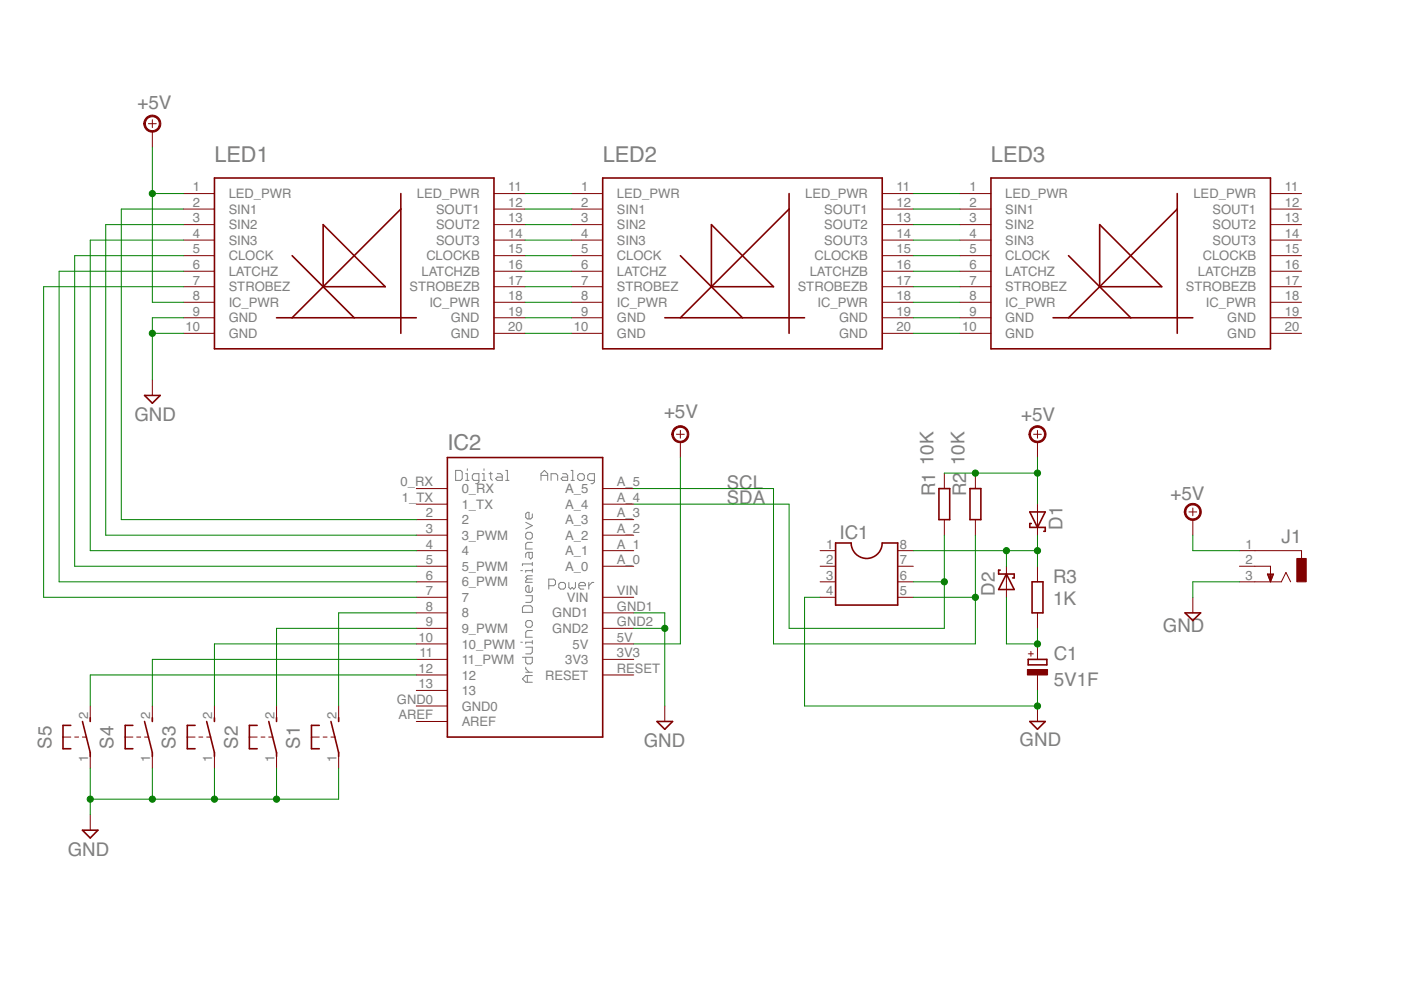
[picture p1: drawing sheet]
<svg xmlns="http://www.w3.org/2000/svg" width="297mm" height="210mm" viewBox="0 0 297 210" stroke-linecap="round" stroke-linejoin="round" font-family="sans-serif">
<g fill="#808080" stroke="#808080" stroke-width=".21">
<path d="M114.7 100.4v1.5z"/>
<path d="M114.7 100.4l.7-.7z"/>
<path d="M115.4 99.7l.7 .7z"/>
<path d="M116.1 100.4v1.5z"/>
<path d="M114.7 100.8h1.4z"/>
<path d="M116.8 100.4v1.5z"/>
<path d="M116.8 100.4h1.1z"/>
<path d="M117.9 100.4l.3 .4z"/>
<path d="M118.2 100.8v1.1z"/>
<path d="M119.3 100.4h.7z"/>
<path d="M120 100.4l.4 .4z"/>
<path d="M120.4 100.8v1.1z"/>
<path d="M119.3 101.9h1.1z"/>
<path d="M119 101.5l.3 .4z"/>
<path d="M119 101.5l.3-.3z"/>
<path d="M119.3 101.2h1.1z"/>
<path d="M121.1 99.7h.3z"/>
<path d="M121.4 99.7v2.2z"/>
<path d="M121.1 101.9h.7z"/>
<path d="M122.9 101.9h.6z"/>
<path d="M123.9 101.5l-.4 .4z"/>
<path d="M123.9 100.8v.7z"/>
<path d="M123.5 100.4l.4 .4z"/>
<path d="M122.9 100.4h.6z"/>
<path d="M122.9 100.4l-.4 .4z"/>
<path d="M122.5 100.8v.7z"/>
<path d="M122.5 101.5l.4 .4z"/>
<path d="M125.3 102.6h.4z"/>
<path d="M126 102.2l-.3 .4z"/>
<path d="M126 100.4v1.8z"/>
<path d="M125 100.4h1z"/>
<path d="M125 100.4l-.4 .4z"/>
<path d="M124.6 100.8v.7z"/>
<path d="M124.6 101.5l.4 .4z"/>
<path d="M125 101.9h1z"/>
<path d="M96.6 99.7v2.2z"/>
<path d="M96.6 101.9h1.1z"/>
<path d="M98 101.5l-.3 .4z"/>
<path d="M98 100.1v1.4z"/>
<path d="M97.7 99.7l.3 .4z"/>
<path d="M96.6 99.7h1.1z"/>
<path d="M98.7 100.4h.4z"/>
<path d="M99.1 100.4v1.5z"/>
<path d="M98.7 101.9h.7z"/>
<path d="M99.1 99.4v.3z"/>
<path d="M100.8 102.6h.4z"/>
<path d="M101.5 102.2l-.3 .4z"/>
<path d="M101.5 100.4v1.8z"/>
<path d="M100.5 100.4h1z"/>
<path d="M100.5 100.4l-.4 .4z"/>
<path d="M100.1 100.8v.7z"/>
<path d="M100.1 101.5l.4 .4z"/>
<path d="M100.5 101.9h1z"/>
<path d="M102.3 100.4h.3z"/>
<path d="M102.6 100.4v1.5z"/>
<path d="M102.3 101.9h.7z"/>
<path d="M102.6 99.4v.3z"/>
<path d="M104 100.1v1.4z"/>
<path d="M104 101.5l.4 .4z"/>
<path d="M103.7 100.4h.7z"/>
<path d="M105.4 100.4h.8z"/>
<path d="M106.2 100.4l.3 .4z"/>
<path d="M106.5 100.8v1.1z"/>
<path d="M105.4 101.9h1.1z"/>
<path d="M105.1 101.5l.3 .4z"/>
<path d="M105.1 101.5l.3-.3z"/>
<path d="M105.4 101.2h1.1z"/>
<path d="M107.2 99.7h.4z"/>
<path d="M107.6 99.7v2.2z"/>
<path d="M107.2 101.9h.7z"/>
<path d="M116.4 122.8v2.1z"/>
<path d="M116.4 122.8h1z"/>
<path d="M117.4 122.8l.4 .3z"/>
<path d="M117.8 123.1v.7z"/>
<path d="M117.4 124.2l.4-.4z"/>
<path d="M116.4 124.2h1z"/>
<path d="M118.8 124.9h.7z"/>
<path d="M119.5 124.9l.4-.4z"/>
<path d="M119.9 123.8v.7z"/>
<path d="M119.5 123.5l.4 .3z"/>
<path d="M118.8 123.5h.7z"/>
<path d="M118.8 123.5l-.3 .3z"/>
<path d="M118.5 123.8v.7z"/>
<path d="M118.5 124.5l.3 .4z"/>
<path d="M120.6 123.5v1z"/>
<path d="M120.6 124.5l.3 .4z"/>
<path d="M120.9 124.9l.4-.4z"/>
<path d="M121.3 124.5l.3 .4z"/>
<path d="M121.6 124.9l.4-.4z"/>
<path d="M122 123.5v1z"/>
<path d="M123.1 124.9h.7z"/>
<path d="M122.7 124.5l.4 .4z"/>
<path d="M122.7 123.8v.7z"/>
<path d="M123.1 123.5l-.4 .3z"/>
<path d="M123.1 123.5h.7z"/>
<path d="M123.8 123.5l.3 .3z"/>
<path d="M124.1 123.8v.4z"/>
<path d="M122.7 124.2h1.4z"/>
<path d="M124.8 123.5v1.4z"/>
<path d="M124.8 124.2l.7-.7z"/>
<path d="M125.5 123.5h.4z"/>
<path d="M111.5 144.7h1.4z"/>
<path d="M110.8 144l.7 .7z"/>
<path d="M111.5 143.2l-.7 .8z"/>
<path d="M111.5 143.2h1.4z"/>
<path d="M111.8 143.2v1.5z"/>
<path d="M111.5 142.5h1.4z"/>
<path d="M111.5 141.8l.7 .7z"/>
<path d="M111.5 141.5v.3z"/>
<path d="M110.8 139.4h2.1z"/>
<path d="M112.9 139.4v1z"/>
<path d="M112.5 140.8l.4-.4z"/>
<path d="M111.8 140.8h.7z"/>
<path d="M111.5 140.4l.3 .4z"/>
<path d="M111.5 139.4v1z"/>
<path d="M111.5 138.6h1z"/>
<path d="M112.9 138.3l-.4 .3z"/>
<path d="M112.9 137.2v1.1z"/>
<path d="M111.5 137.2h1.4z"/>
<path d="M111.5 136.2v.3z"/>
<path d="M111.5 136.2h1.4z"/>
<path d="M112.9 135.8v.7z"/>
<path d="M110.4 136.2h.4z"/>
<path d="M111.5 135.1h1.4z"/>
<path d="M111.5 134v1.1z"/>
<path d="M111.8 133.7l-.3 .3z"/>
<path d="M111.8 133.7h1.1z"/>
<path d="M112.9 131.9v.7z"/>
<path d="M112.5 131.6l.4 .3z"/>
<path d="M111.8 131.6h.7z"/>
<path d="M111.8 131.6l-.3 .3z"/>
<path d="M111.5 131.9v.7z"/>
<path d="M111.5 132.6l.3 .4z"/>
<path d="M111.8 133h.7z"/>
<path d="M112.9 132.6l-.4 .4z"/>
<path d="M110.8 129.8h2.1z"/>
<path d="M112.9 128.8v1z"/>
<path d="M112.5 128.4l.4 .4z"/>
<path d="M111.1 128.4h1.4z"/>
<path d="M111.1 128.4l-.3 .4z"/>
<path d="M110.8 128.8v1z"/>
<path d="M111.5 127.7h1z"/>
<path d="M112.9 127.4l-.4 .3z"/>
<path d="M112.9 126.3v1.1z"/>
<path d="M111.5 126.3h1.4z"/>
<path d="M112.9 124.5v.7z"/>
<path d="M112.9 125.2l-.4 .4z"/>
<path d="M111.8 125.6h.7z"/>
<path d="M111.5 125.2l.3 .4z"/>
<path d="M111.5 124.5v.7z"/>
<path d="M111.8 124.2l-.3 .3z"/>
<path d="M111.8 124.2h.4z"/>
<path d="M112.2 124.2v1.4z"/>
<path d="M111.5 123.5h1.4z"/>
<path d="M111.5 123.1v.4z"/>
<path d="M111.8 122.8l-.3 .3z"/>
<path d="M111.8 122.8h1.1z"/>
<path d="M111.5 122.4l.3 .4z"/>
<path d="M111.8 122.1l-.3 .3z"/>
<path d="M111.8 122.1h1.1z"/>
<path d="M111.5 121v.3z"/>
<path d="M111.5 121h1.4z"/>
<path d="M112.9 120.6v.7z"/>
<path d="M110.4 121h.4z"/>
<path d="M110.8 119.6v.3z"/>
<path d="M110.8 119.6h2.1z"/>
<path d="M112.9 119.2v.7z"/>
<path d="M111.5 117.5v.7z"/>
<path d="M111.5 117.5l.3-.4z"/>
<path d="M111.8 117.1h1.1z"/>
<path d="M112.9 117.1v1.1z"/>
<path d="M112.9 118.2l-.4 .3z"/>
<path d="M112.2 118.2l.3 .3z"/>
<path d="M112.2 117.1v1.1z"/>
<path d="M111.5 116.4h1.4z"/>
<path d="M111.5 115.3v1.1z"/>
<path d="M111.5 115.3l.3-.3z"/>
<path d="M111.8 115h1.1z"/>
<path d="M112.9 113.2v.7z"/>
<path d="M112.5 112.9l.4 .3z"/>
<path d="M111.8 112.9h.7z"/>
<path d="M111.8 112.9l-.3 .3z"/>
<path d="M111.5 113.2v.7z"/>
<path d="M111.5 113.9l.3 .4z"/>
<path d="M111.8 114.3h.7z"/>
<path d="M112.9 113.9l-.4 .4z"/>
<path d="M111.5 112.1l1.4-.7z"/>
<path d="M111.5 110.7l1.4 .7z"/>
<path d="M112.9 109v.7z"/>
<path d="M112.9 109.7l-.4 .3z"/>
<path d="M111.8 110h.7z"/>
<path d="M111.5 109.7l.3 .3z"/>
<path d="M111.5 109v.7z"/>
<path d="M111.5 109l.3-.4z"/>
<path d="M111.8 108.6h.4z"/>
<path d="M112.2 108.6v1.4z"/>
</g>
<g fill="#800000" stroke="#800000" stroke-width=".21">
<path d="M88.3 103.6h6.5z"/>
<path d="M88.3 106.9h6.5z"/>
<path d="M88.3 110.2h6.5z"/>
<path d="M88.3 113.5h6.5z"/>
<path d="M88.3 116.8h6.5z"/>
<path d="M88.3 120.1h6.5z"/>
<path d="M88.3 123.4h6.5z"/>
<path d="M88.3 126.6h6.5z"/>
<path d="M88.3 129.9h6.5z"/>
<path d="M88.3 133.2h6.5z"/>
<path d="M88.3 136.5h6.5z"/>
<path d="M88.3 139.8h6.5z"/>
<path d="M88.3 143.1h6.5z"/>
<path d="M88.3 146.4h6.5z"/>
<path d="M127.8 103.6h6.6z"/>
<path d="M127.8 106.9h6.6z"/>
<path d="M127.8 110.2h6.6z"/>
<path d="M127.8 113.5h6.6z"/>
<path d="M127.8 116.8h6.6z"/>
<path d="M127.8 120.1h6.6z"/>
<path d="M127.8 126.6h6.6z"/>
<path d="M127.8 129.9h6.6z"/>
<path d="M127.8 133.2h6.6z"/>
<path d="M127.8 136.5h6.6z"/>
<path d="M127.8 139.8h6.6z"/>
<path d="M127.8 143.1h6.6z"/>
<path d="M88.3 149.7h6.5z"/>
<path d="M88.3 153h6.5z"/>
<path d="M38.9 41h6.6z"/>
<path d="M38.9 44.3h6.6z"/>
<path d="M38.9 47.6h6.6z"/>
<path d="M38.9 50.9h6.6z"/>
<path d="M38.9 54.2h6.6z"/>
<path d="M38.9 57.5h6.6z"/>
<path d="M38.9 60.8h6.6z"/>
<path d="M38.9 64.1h6.6z"/>
<path d="M38.9 67.4h6.6z"/>
<path d="M38.9 70.7h6.6z"/>
<path d="M104.7 41h6.6z"/>
<path d="M104.7 44.3h6.6z"/>
<path d="M104.7 47.6h6.6z"/>
<path d="M104.7 50.9h6.6z"/>
<path d="M104.7 54.2h6.6z"/>
<path d="M104.7 57.5h6.6z"/>
<path d="M104.7 60.8h6.6z"/>
<path d="M104.7 64.1h6.6z"/>
<path d="M104.7 67.4h6.6z"/>
<path d="M104.7 70.7h6.6z"/>
<path d="M121.2 41h6.6z"/>
<path d="M121.2 44.3h6.6z"/>
<path d="M121.2 47.6h6.6z"/>
<path d="M121.2 50.9h6.6z"/>
<path d="M121.2 54.2h6.6z"/>
<path d="M121.2 57.5h6.6z"/>
<path d="M121.2 60.8h6.6z"/>
<path d="M121.2 64.1h6.6z"/>
<path d="M121.2 67.4h6.6z"/>
<path d="M121.2 70.7h6.6z"/>
<path d="M187 41h6.6z"/>
<path d="M187 44.3h6.6z"/>
<path d="M187 47.6h6.6z"/>
<path d="M187 50.9h6.6z"/>
<path d="M187 54.2h6.6z"/>
<path d="M187 57.5h6.6z"/>
<path d="M187 60.8h6.6z"/>
<path d="M187 64.1h6.6z"/>
<path d="M187 67.4h6.6z"/>
<path d="M187 70.7h6.6z"/>
<path d="M203.5 41h6.6z"/>
<path d="M203.5 44.3h6.6z"/>
<path d="M203.5 47.6h6.6z"/>
<path d="M203.5 50.9h6.6z"/>
<path d="M203.5 54.2h6.6z"/>
<path d="M203.5 57.5h6.6z"/>
<path d="M203.5 60.8h6.6z"/>
<path d="M203.5 64.1h6.6z"/>
<path d="M203.5 67.4h6.6z"/>
<path d="M203.5 70.7h6.6z"/>
<path d="M269.4 41h6.5z"/>
<path d="M269.4 44.3h6.5z"/>
<path d="M269.4 47.6h6.5z"/>
<path d="M269.4 50.9h6.5z"/>
<path d="M269.4 54.2h6.5z"/>
<path d="M269.4 57.5h6.5z"/>
<path d="M269.4 60.8h6.5z"/>
<path d="M269.4 64.1h6.5z"/>
<path d="M269.4 67.4h6.5z"/>
<path d="M269.4 70.7h6.5z"/>
<path d="M71.8 159.6v3.3z"/>
<path d="M71.8 149.7v3.3z"/>
<path d="M68.5 156.3h.8z"/>
<path d="M70.2 156.3h.8z"/>
<path d="M66 156.3h1.7z"/>
<path d="M58.6 159.6v3.3z"/>
<path d="M58.6 149.7v3.3z"/>
<path d="M55.4 156.3h.8z"/>
<path d="M57 156.3h.8z"/>
<path d="M52.9 156.3h1.6z"/>
<path d="M45.5 159.6v3.3z"/>
<path d="M45.5 149.7v3.3z"/>
<path d="M42.2 156.3h.8z"/>
<path d="M43.8 156.3h.8z"/>
<path d="M39.7 156.3h1.7z"/>
<path d="M32.3 159.6v3.3z"/>
<path d="M32.3 149.7v3.3z"/>
<path d="M29 156.3h.8z"/>
<path d="M30.6 156.3h.9z"/>
<path d="M26.5 156.3h1.7z"/>
<path d="M19.1 159.6v3.3z"/>
<path d="M19.1 149.7v3.3z"/>
<path d="M15.8 156.3h.9z"/>
<path d="M17.5 156.3h.8z"/>
<path d="M13.4 156.3h1.6z"/>
<path d="M32.3 80.5v3.3z"/>
<path d="M220 149.7v3.3z"/>
<path d="M19.1 172.7v3.3z"/>
<path d="M32.3 27.9v3.3z"/>
<path d="M31.5 26.2h1.6z"/>
<path d="M32.3 25.4v1.7z"/>
<path d="M220 93.7v3.3z"/>
<path d="M219.1 92.1h1.7z"/>
<path d="M220 91.2v1.7z"/>
<path d="M144.3 93.7v3.3z"/>
<path d="M143.4 92.1h1.7z"/>
<path d="M144.3 91.2v1.7z"/>
<path d="M140.9 149.7v3.3z"/>
<path d="M262.8 116.8h3.3z"/>
<path d="M262.8 120.1h3.3z"/>
<path d="M262.8 123.4h3.3z"/>
<path d="M266.1 116.8h9.8z"/>
<path d="M275.9 116.8v1.6z"/>
<path d="M266.1 120.1h3.3z"/>
<path d="M269.4 120.1v3.3z"/>
<path d="M270 121.7l-.6 1.7z"/>
<path d="M268.7 121.7h1.3z"/>
<path d="M268.7 121.7l.7 1.7z"/>
<path d="M269.3 123.1h.2z"/>
<path d="M269.2 122.9h.3z"/>
<path d="M269.1 122.8h.5z"/>
<path d="M269 122.6h.7z"/>
<path d="M269 122.4h.7z"/>
<path d="M268.9 122.3h.9z"/>
<path d="M268.9 122.1h1z"/>
<path d="M268.8 121.9h1.1z"/>
<path d="M268.7 121.8h1.3z"/>
<path d="M266.1 123.4h3.3z"/>
<path d="M269.4 123.4h2.3z"/>
<path d="M272.6 121.4l-.9 2z"/>
<path d="M272.6 121.4l1 2z"/>
<path d="M173.9 116.8h3.3z"/>
<path d="M173.9 120.1h3.3z"/>
<path d="M173.9 123.4h3.3z"/>
<path d="M173.9 126.6h3.3z"/>
<path d="M190.3 126.6h3.3z"/>
<path d="M190.3 123.4h3.3z"/>
<path d="M190.3 120.1h3.3z"/>
<path d="M190.3 116.8h3.3z"/>
<path d="M200.2 100.3v3.3z"/>
<path d="M200.2 110.2v3.3z"/>
<path d="M206.8 100.3v3.3z"/>
<path d="M206.8 110.2v3.3z"/>
<path d="M220 143.1v3.3z"/>
<path d="M220 136.5v3.3z"/>
<path d="M220 106.9v3.3z"/>
<path d="M220 110.2v3.3z"/>
<path d="M213.4 123.4v3.2z"/>
<path d="M213.4 120.1v3.3z"/>
<path d="M252.9 110.2v3.3z"/>
<path d="M252.1 108.5h1.6z"/>
<path d="M252.9 107.7v1.6z"/>
<path d="M252.9 126.6v3.3z"/>
<path d="M220 120.1v3.3z"/>
<path d="M220 129.9v3.3z"/>
<path d="M31.2 24.8a1.81 1.81 0 0 1 2.7 .6 1.81 1.81 0 0 1-1.2 2.6 1.81 1.81 0 0 1-2.2-1.8h.3a1.48 1.48 0 0 1 2.1-1.4 1.48 1.48 0 0 1 .3 2.5 1.48 1.48 0 0 1-2.3-.8l-.1-.3h-.3a1.95 1.95 0 0 1 .7-1.4z" fill-rule="evenodd"/>
<path d="M218.5 90.9a1.81 1.81 0 0 1 3 .1 1.81 1.81 0 0 1-1 2.8 1.81 1.81 0 0 1-2.3-1.7h.3a1.49 1.49 0 0 1 2.1-1.4 1.49 1.49 0 0 1 .3 2.5 1.49 1.49 0 0 1-2.4-.8v-.3h-.3z" fill-rule="evenodd"/>
<path d="M142.8 90.9a1.81 1.81 0 0 1 2.9 .2 1.81 1.81 0 0 1-.9 2.7 1.81 1.81 0 0 1-2.4-1.7h.4a1.49 1.49 0 0 1 2.2-1.3 1.49 1.49 0 0 1 .1 2.5 1.49 1.49 0 0 1-2.3-.9v-.3h-.4z" fill-rule="evenodd"/>
<path d="M251.5 107.4a1.81 1.81 0 0 1 2.9 .1 1.81 1.81 0 0 1-1 2.8 1.81 1.81 0 0 1-2.3-1.8h.3a1.48 1.48 0 0 1 2.1-1.3 1.48 1.48 0 0 1 .3 2.4 1.48 1.48 0 0 1-2.3-.7l-.1-.4h-.3z" fill-rule="evenodd"/>
</g>
<g fill="#800000" stroke="#800000" stroke-width=".34">
<path d="M94.8 97h33z"/>
<path d="M127.8 97v59.3z"/>
<path d="M94.8 156.3h33z"/>
<path d="M94.8 97v59.3z"/>
<path d="M45.5 37.7v36.3z"/>
<path d="M45.5 74h59.2z"/>
<path d="M104.7 37.7v36.3z"/>
<path d="M45.5 37.7h59.2z"/>
<path d="M58.6 67.4h3.3z"/>
<path d="M61.9 67.4h13.2z"/>
<path d="M75.1 67.4h13.2z"/>
<path d="M85 44.3v26.4z"/>
<path d="M85 41v3.3z"/>
<path d="M61.9 67.4l6.6-6.6z"/>
<path d="M68.5 60.8l16.5-16.5z"/>
<path d="M61.9 54.2l6.6 6.6z"/>
<path d="M68.5 60.8l6.6 6.6z"/>
<path d="M68.5 60.8h13.2z"/>
<path d="M68.5 47.6l13.2 13.2z"/>
<path d="M68.5 47.6v13.2z"/>
<path d="M127.8 37.7v36.3z"/>
<path d="M127.8 74h59.2z"/>
<path d="M187 37.7v36.3z"/>
<path d="M127.8 37.7h59.2z"/>
<path d="M140.9 67.4h3.4z"/>
<path d="M144.3 67.4h13.1z"/>
<path d="M157.4 67.4h13.2z"/>
<path d="M167.3 44.3v26.4z"/>
<path d="M167.3 41v3.3z"/>
<path d="M144.3 67.4l6.5-6.6z"/>
<path d="M150.8 60.8l16.5-16.5z"/>
<path d="M144.3 54.2l6.5 6.6z"/>
<path d="M150.8 60.8l6.6 6.6z"/>
<path d="M150.8 60.8h13.2z"/>
<path d="M150.8 47.6l13.2 13.2z"/>
<path d="M150.8 47.6v13.2z"/>
<path d="M210.1 37.7v36.3z"/>
<path d="M210.1 74h59.3z"/>
<path d="M269.4 37.7v36.3z"/>
<path d="M210.1 37.7h59.3z"/>
<path d="M223.3 67.4h3.2z"/>
<path d="M226.5 67.4h13.2z"/>
<path d="M239.7 67.4h13.2z"/>
<path d="M249.6 44.3v26.4z"/>
<path d="M249.6 41v3.3z"/>
<path d="M226.5 67.4l6.7-6.6z"/>
<path d="M249.6 44.3l-16.4 16.5z"/>
<path d="M226.5 54.2l6.7 6.6z"/>
<path d="M233.2 60.8l6.5 6.6z"/>
<path d="M233.2 60.8h13.1z"/>
<path d="M233.2 47.6l13.1 13.2z"/>
<path d="M233.2 47.6v13.2z"/>
<path d="M71.8 159.6v.8z"/>
<path d="M71.8 152.2v.8z"/>
<path d="M71 156.3l.8 3.3z"/>
<path d="M66 153.8h1.7z"/>
<path d="M66 158.7h1.7z"/>
<path d="M66 153.8v2.5z"/>
<path d="M66 156.3v2.4z"/>
<path d="M70.2 153l.8 3.3z"/>
<path d="M58.6 159.6v.8z"/>
<path d="M58.6 152.2v.8z"/>
<path d="M57.8 156.3l.8 3.3z"/>
<path d="M52.9 153.8h1.6z"/>
<path d="M52.9 158.7h1.6z"/>
<path d="M52.9 153.8v2.5z"/>
<path d="M52.9 156.3v2.4z"/>
<path d="M57 153l.8 3.3z"/>
<path d="M45.5 159.6v.8z"/>
<path d="M45.5 152.2v.8z"/>
<path d="M44.6 156.3l.9 3.3z"/>
<path d="M39.7 153.8h1.7z"/>
<path d="M39.7 158.7h1.7z"/>
<path d="M39.7 153.8v2.5z"/>
<path d="M39.7 156.3v2.4z"/>
<path d="M43.8 153l.8 3.3z"/>
<path d="M32.3 159.6v.8z"/>
<path d="M32.3 152.2v.8z"/>
<path d="M31.5 156.3l.8 3.3z"/>
<path d="M26.5 153.8h1.7z"/>
<path d="M26.5 158.7h1.7z"/>
<path d="M26.5 153.8v2.5z"/>
<path d="M26.5 156.3v2.4z"/>
<path d="M30.6 153l.9 3.3z"/>
<path d="M19.1 159.6v.8z"/>
<path d="M19.1 152.2v.8z"/>
<path d="M18.3 156.3l.8 3.3z"/>
<path d="M13.4 153.8h1.6z"/>
<path d="M13.4 158.7h1.6z"/>
<path d="M13.4 153.8v2.5z"/>
<path d="M13.4 156.3v2.4z"/>
<path d="M17.5 153l.8 3.3z"/>
<path d="M30.6 83.8h3.4z"/>
<path d="M34 83.8l-1.7 1.7z"/>
<path d="M30.6 83.8l1.7 1.7z"/>
<path d="M218.3 153h3.3z"/>
<path d="M221.6 153l-1.6 1.6z"/>
<path d="M218.3 153l1.7 1.6z"/>
<path d="M17.5 176h3.3z"/>
<path d="M20.8 176l-1.7 1.7z"/>
<path d="M17.5 176l1.6 1.7z"/>
<path d="M139.3 153h3.3z"/>
<path d="M142.6 153l-1.7 1.6z"/>
<path d="M139.3 153l1.6 1.6z"/>
<path d="M177.2 115.1v13.2z"/>
<path d="M177.2 128.3h13.1z"/>
<path d="M190.3 115.1v13.2z"/>
<path d="M187 115.1h3.3z"/>
<path d="M177.2 115.1h3.3z"/>
<path d="M201.4 103.6v6.6z"/>
<path d="M199.1 103.6v6.6z"/>
<path d="M199.1 103.6h2.3z"/>
<path d="M199.1 110.2h2.3z"/>
<path d="M208 103.6v6.6z"/>
<path d="M205.7 103.6v6.6z"/>
<path d="M205.7 103.6h2.3z"/>
<path d="M205.7 110.2h2.3z"/>
<path d="M218 141h4z"/>
<path d="M222 139.8v1.2z"/>
<path d="M218 139.8v1.2z"/>
<path d="M218 139.8h4z"/>
<path d="M218.3 108.5l1.7 3.3z"/>
<path d="M221.6 108.5l-1.6 3.3z"/>
<path d="M221.6 111.8v.8z"/>
<path d="M220 111.8h1.6z"/>
<path d="M218.3 108.5h3.3z"/>
<path d="M218.3 111.8h1.7z"/>
<path d="M221.3 112.6h.3z"/>
<path d="M218.3 111v.8z"/>
<path d="M218.3 111h.4z"/>
<path d="M213.4 121.7l1.6 3.3z"/>
<path d="M213.4 121.7l-1.7 3.3z"/>
<path d="M211.7 120.9v.8z"/>
<path d="M211.7 121.7h1.7z"/>
<path d="M211.7 125h3.3z"/>
<path d="M213.4 121.7h1.6z"/>
<path d="M211.7 120.9h.4z"/>
<path d="M215 121.7v.8z"/>
<path d="M214.7 122.5h.3z"/>
<path d="M251.2 129.9h3.4z"/>
<path d="M251.2 129.9l1.7 1.7z"/>
<path d="M252.9 131.6l1.7-1.7z"/>
<path d="M221.1 123.4v6.5z"/>
<path d="M218.8 123.4v6.5z"/>
<path d="M218.8 123.4h2.3z"/>
<path d="M218.8 129.9h2.3z"/>
</g>
<g fill="#800000" stroke="#800000" stroke-width=".21">
<path d="M275 118.4h1.9v5h-1.9z"/>
<path d="M217.8 142h4.3v1.1h-4.3z"/>
</g>
<path d="M180.5 115.1a3.3 3.3 0 0 0 3.3 3.3 3.3 3.3 0 0 0 3.2-3.3" fill="none" stroke="#800000" stroke-width=".34"/>
<g fill="#008000" stroke="#008000" stroke-width=".21">
<path d="M111.3 41h9.9z"/>
<path d="M111.3 44.3h9.9z"/>
<path d="M111.3 47.6h9.9z"/>
<path d="M111.3 50.9h9.9z"/>
<path d="M111.3 54.2h9.9z"/>
<path d="M111.3 57.5h9.9z"/>
<path d="M111.3 60.8h9.9z"/>
<path d="M111.3 64.1h9.9z"/>
<path d="M111.3 67.4h9.9z"/>
<path d="M111.3 70.7h9.9z"/>
<path d="M193.6 41h9.9z"/>
<path d="M193.6 44.3h9.9z"/>
<path d="M193.6 47.6h9.9z"/>
<path d="M193.6 50.9h9.9z"/>
<path d="M193.6 54.2h9.9z"/>
<path d="M193.6 57.5h9.9z"/>
<path d="M193.6 60.8h9.9z"/>
<path d="M193.6 64.1h9.9z"/>
<path d="M193.6 67.4h9.9z"/>
<path d="M193.6 70.7h9.9z"/>
<path d="M32.3 70.7v9.8z"/>
<path d="M32.3 67.4v3.3z"/>
<path d="M32.3 67.4h6.6z"/>
<path d="M32.3 70.7h6.6z"/>
<path d="M252.9 123.4h9.9z"/>
<path d="M252.9 123.4v3.2z"/>
<path d="M19.1 169.4v3.3z"/>
<path d="M19.1 162.9v6.5z"/>
<path d="M19.1 169.4h13.2z"/>
<path d="M32.3 162.9v6.5z"/>
<path d="M32.3 169.4h13.2z"/>
<path d="M45.5 162.9v6.5z"/>
<path d="M45.5 169.4h13.1z"/>
<path d="M58.6 162.9v6.5z"/>
<path d="M58.6 169.4h13.2z"/>
<path d="M71.8 162.9v6.5z"/>
<path d="M220 146.4v3.3z"/>
<path d="M170.6 126.6h3.3z"/>
<path d="M170.6 126.6v23.1z"/>
<path d="M170.6 149.7h49.4z"/>
<path d="M32.3 31.2v9.8z"/>
<path d="M32.3 41h6.6z"/>
<path d="M32.3 41v23.1z"/>
<path d="M32.3 64.1h6.6z"/>
<path d="M252.9 116.8h9.9z"/>
<path d="M252.9 113.5v3.3z"/>
<path d="M144.3 97v39.5z"/>
<path d="M134.4 136.5h9.9z"/>
<path d="M220 100.3v6.6z"/>
<path d="M220 97v3.3z"/>
<path d="M206.8 100.3h13.2z"/>
<path d="M200.2 100.3h6.6z"/>
<path d="M25.7 44.3h13.2z"/>
<path d="M25.7 44.3v65.9z"/>
<path d="M25.7 110.2h62.6z"/>
<path d="M22.4 113.5h65.9z"/>
<path d="M22.4 47.6v65.9z"/>
<path d="M22.4 47.6h16.5z"/>
<path d="M19.1 50.9h19.8z"/>
<path d="M19.1 50.9v65.9z"/>
<path d="M19.1 116.8h69.2z"/>
<path d="M15.8 120.1h72.5z"/>
<path d="M15.8 54.2v65.9z"/>
<path d="M15.8 54.2h23.1z"/>
<path d="M12.5 57.5h26.4z"/>
<path d="M12.5 57.5v65.9z"/>
<path d="M12.5 123.4h75.8z"/>
<path d="M9.2 126.6h79.1z"/>
<path d="M9.2 60.8v65.8z"/>
<path d="M9.2 60.8h29.7z"/>
<path d="M140.9 133.2v16.5z"/>
<path d="M134.4 133.2h6.5z"/>
<path d="M134.4 129.9h6.5z"/>
<path d="M140.9 129.9v3.3z"/>
<path d="M220 133.2v3.3z"/>
<path d="M213.4 136.5h6.6z"/>
<path d="M213.4 126.6v9.9z"/>
<path d="M193.6 116.8h19.8z"/>
<path d="M213.4 116.8v3.3z"/>
<path d="M220 113.5v3.3z"/>
<path d="M220 116.8v3.3z"/>
<path d="M213.4 116.8h6.6z"/>
<path d="M193.6 126.6h13.2z"/>
<path d="M206.8 113.5v13.1z"/>
<path d="M134.4 103.6h29.6z"/>
<path d="M164 103.6v32.9z"/>
<path d="M164 136.5h42.8z"/>
<path d="M206.8 126.6v9.9z"/>
<path d="M200.2 113.5v9.9z"/>
<path d="M193.6 123.4h6.6z"/>
<path d="M200.2 123.4v9.8z"/>
<path d="M167.3 133.2h32.9z"/>
<path d="M167.3 106.9v26.3z"/>
<path d="M134.4 106.9h32.9z"/>
<path d="M71.8 129.9v19.8z"/>
<path d="M71.8 129.9h16.5z"/>
<path d="M58.6 133.2h29.7z"/>
<path d="M58.6 133.2v16.5z"/>
<path d="M45.5 136.5h42.8z"/>
<path d="M45.5 136.5v13.2z"/>
<path d="M32.3 139.8v9.9z"/>
<path d="M32.3 139.8h56z"/>
<path d="M19.1 143.1h69.2z"/>
<path d="M19.1 143.1v6.6z"/>
<circle cx="32.3" cy="70.7" r=".66"/>
<circle cx="19.1" cy="169.4" r=".66"/>
<circle cx="32.3" cy="169.4" r=".66"/>
<circle cx="45.5" cy="169.4" r=".66"/>
<circle cx="58.6" cy="169.4" r=".66"/>
<circle cx="220" cy="149.7" r=".66"/>
<circle cx="32.3" cy="41" r=".66"/>
<circle cx="220" cy="100.3" r=".66"/>
<circle cx="206.8" cy="100.3" r=".66"/>
<circle cx="140.9" cy="133.2" r=".66"/>
<circle cx="220" cy="136.5" r=".66"/>
<circle cx="213.4" cy="116.8" r=".66"/>
<circle cx="220" cy="116.8" r=".66"/>
<circle cx="206.8" cy="126.6" r=".66"/>
<circle cx="200.2" cy="123.4" r=".66"/>
</g>
<g font-size="4.6" fill="#808080">
<text x="45.5" y="34.5">LED1</text>
<text x="127.8" y="34.5">LED2</text>
<text x="210.1" y="34.5">LED3</text>
<text x="94.9" y="95.4">IC2</text>
</g>
<g font-size="4" fill="#808080">
<text x="29.2" y="23.1">+5V</text>
<text x="28.5" y="89.3">GND</text>
<text x="140.8" y="88.6">+5V</text>
<text x="216.5" y="89.3">+5V</text>
<text x="197.9" y="98.7" transform="rotate(-90 197.9 98.7)">10K</text>
<text x="204.5" y="98.7" transform="rotate(-90 204.5 98.7)">10K</text>
<text x="154.1" y="103.6">SCL</text>
<text x="154.1" y="106.9">SDA</text>
<text x="198.3" y="105.2" transform="rotate(-90 198.3 105.2)">R1</text>
<text x="204.9" y="105.2" transform="rotate(-90 204.9 105.2)">R2</text>
<text x="248.2" y="106.1">+5V</text>
<text x="225.3" y="112.3" transform="rotate(-90 225.3 112.3)">D1</text>
<text x="178" y="114.3">IC1</text>
<text x="271.7" y="115.1">J1</text>
<text x="223.3" y="123.7">R3</text>
<text x="210.9" y="126.3" transform="rotate(-90 210.9 126.3)">D2</text>
<text x="223.3" y="128.3">1K</text>
<text x="246.6" y="134">GND</text>
<text x="223.4" y="139.8">C1</text>
<text x="223.4" y="145.4">5V1F</text>
<text x="10.9" y="158.7" transform="rotate(-90 10.9 158.7)">S5</text>
<text x="24.1" y="158.7" transform="rotate(-90 24.1 158.7)">S4</text>
<text x="37.2" y="158.7" transform="rotate(-90 37.2 158.7)">S3</text>
<text x="50.4" y="158.7" transform="rotate(-90 50.4 158.7)">S2</text>
<text x="63.6" y="158.7" transform="rotate(-90 63.6 158.7)">S1</text>
<text x="136.5" y="158.4">GND</text>
<text x="216.2" y="158.1">GND</text>
<text x="14.4" y="181.5">GND</text>
</g>
<g font-size="2.8" fill="#808080">
<text x="40.9" y="40.6">1</text>
<text x="107.8" y="40.6">11</text>
<text x="123.2" y="40.6">1</text>
<text x="190.1" y="40.6">11</text>
<text x="205.5" y="40.6">1</text>
<text x="272.4" y="40.6">11</text>
<text x="40.9" y="43.9">2</text>
<text x="40.9" y="47.2">3</text>
<text x="48.5" y="42">LED_PWR</text>
<text x="48.5" y="45.3">SIN1</text>
<text x="88.4" y="42">LED_PWR</text>
<text x="92.5" y="45.3">SOUT1</text>
<text x="107.8" y="43.9">12</text>
<text x="107.8" y="47.2">13</text>
<text x="123.2" y="43.9">2</text>
<text x="123.2" y="47.2">3</text>
<text x="130.8" y="42">LED_PWR</text>
<text x="130.8" y="45.3">SIN1</text>
<text x="170.7" y="42">LED_PWR</text>
<text x="174.8" y="45.3">SOUT1</text>
<text x="190.1" y="43.9">12</text>
<text x="190.1" y="47.2">13</text>
<text x="205.5" y="43.9">2</text>
<text x="205.5" y="47.2">3</text>
<text x="213.1" y="42">LED_PWR</text>
<text x="213.1" y="45.3">SIN1</text>
<text x="253" y="42">LED_PWR</text>
<text x="257.1" y="45.3">SOUT1</text>
<text x="272.4" y="43.9">12</text>
<text x="272.4" y="47.2">13</text>
<text x="40.9" y="50.5">4</text>
<text x="40.9" y="53.7">5</text>
<text x="48.5" y="48.6">SIN2</text>
<text x="48.5" y="51.9">SIN3</text>
<text x="92.5" y="48.6">SOUT2</text>
<text x="92.5" y="51.9">SOUT3</text>
<text x="107.8" y="50.5">14</text>
<text x="107.8" y="53.7">15</text>
<text x="123.2" y="50.5">4</text>
<text x="123.2" y="53.7">5</text>
<text x="130.8" y="48.6">SIN2</text>
<text x="130.8" y="51.9">SIN3</text>
<text x="174.8" y="48.6">SOUT2</text>
<text x="174.8" y="51.9">SOUT3</text>
<text x="190.1" y="50.5">14</text>
<text x="190.1" y="53.7">15</text>
<text x="205.5" y="50.5">4</text>
<text x="205.5" y="53.7">5</text>
<text x="213.1" y="48.6">SIN2</text>
<text x="213.1" y="51.9">SIN3</text>
<text x="257.1" y="48.6">SOUT2</text>
<text x="257.1" y="51.9">SOUT3</text>
<text x="272.4" y="50.5">14</text>
<text x="272.4" y="53.7">15</text>
<text x="40.9" y="57">6</text>
<text x="48.5" y="55.2">CLOCK</text>
<text x="48.5" y="58.5">LATCHZ</text>
<text x="89.4" y="58.5">LATCHZB</text>
<text x="90.4" y="55.2">CLOCKB</text>
<text x="107.8" y="57">16</text>
<text x="123.2" y="57">6</text>
<text x="130.8" y="55.2">CLOCK</text>
<text x="130.8" y="58.5">LATCHZ</text>
<text x="171.7" y="58.5">LATCHZB</text>
<text x="172.7" y="55.2">CLOCKB</text>
<text x="190.1" y="57">16</text>
<text x="205.5" y="57">6</text>
<text x="213.1" y="55.2">CLOCK</text>
<text x="213.1" y="58.5">LATCHZ</text>
<text x="254" y="58.5">LATCHZB</text>
<text x="255" y="55.2">CLOCKB</text>
<text x="272.4" y="57">16</text>
<text x="40.9" y="60.3">7</text>
<text x="40.9" y="63.6">8</text>
<text x="48.5" y="61.8">STROBEZ</text>
<text x="48.5" y="65.1">IC_PWR</text>
<text x="86.8" y="61.8">STROBEZB</text>
<text x="91" y="65.1">IC_PWR</text>
<text x="107.8" y="60.3">17</text>
<text x="107.8" y="63.6">18</text>
<text x="123.2" y="60.3">7</text>
<text x="123.2" y="63.6">8</text>
<text x="130.8" y="61.8">STROBEZ</text>
<text x="130.8" y="65.1">IC_PWR</text>
<text x="169.1" y="61.8">STROBEZB</text>
<text x="173.3" y="65.1">IC_PWR</text>
<text x="190.1" y="60.3">17</text>
<text x="190.1" y="63.6">18</text>
<text x="205.5" y="60.3">7</text>
<text x="205.5" y="63.6">8</text>
<text x="213.1" y="61.8">STROBEZ</text>
<text x="213.1" y="65.1">IC_PWR</text>
<text x="251.4" y="61.8">STROBEZB</text>
<text x="255.7" y="65.1">IC_PWR</text>
<text x="272.4" y="60.3">17</text>
<text x="272.4" y="63.6">18</text>
<text x="39.3" y="70.2">10</text>
<text x="40.9" y="66.9">9</text>
<text x="48.5" y="68.4">GND</text>
<text x="48.5" y="71.7">GND</text>
<text x="95.6" y="68.4">GND</text>
<text x="95.6" y="71.7">GND</text>
<text x="107.8" y="66.9">19</text>
<text x="107.8" y="70.2">20</text>
<text x="121.7" y="70.2">10</text>
<text x="123.2" y="66.9">9</text>
<text x="130.8" y="68.4">GND</text>
<text x="130.8" y="71.7">GND</text>
<text x="177.9" y="68.4">GND</text>
<text x="177.9" y="71.7">GND</text>
<text x="190.1" y="66.9">19</text>
<text x="190.1" y="70.2">20</text>
<text x="204" y="70.2">10</text>
<text x="205.5" y="66.9">9</text>
<text x="213.1" y="68.4">GND</text>
<text x="213.1" y="71.7">GND</text>
<text x="260.2" y="68.4">GND</text>
<text x="260.2" y="71.7">GND</text>
<text x="272.4" y="66.9">19</text>
<text x="272.4" y="70.2">20</text>
<text x="84.9" y="103.1">0_RX</text>
<text x="85.2" y="106.4">1_TX</text>
<text x="97.9" y="104.6">0_RX</text>
<text x="97.9" y="107.9">1_TX</text>
<text x="119.8" y="104.6">A_5</text>
<text x="119.8" y="107.9">A_4</text>
<text x="130.8" y="103.1">A_5</text>
<text x="130.8" y="106.4">A_4</text>
<text x="90.3" y="109.7">2</text>
<text x="90.3" y="113">3</text>
<text x="97.9" y="111.2">2</text>
<text x="119.8" y="111.2">A_3</text>
<text x="130.8" y="109.7">A_3</text>
<text x="130.8" y="113">A_2</text>
<text x="90.3" y="116.3">4</text>
<text x="90.3" y="119.6">5</text>
<text x="97.9" y="114.5">3_PWM</text>
<text x="97.9" y="117.8">4</text>
<text x="119.8" y="114.5">A_2</text>
<text x="119.8" y="117.7">A_1</text>
<text x="130.8" y="116.3">A_1</text>
<text x="130.8" y="119.6">A_0</text>
<text x="175.2" y="116.3">1</text>
<text x="175.2" y="119.6">2</text>
<text x="190.8" y="119.6">7</text>
<text x="190.8" y="116.3">8</text>
<text x="264.1" y="116.3">1</text>
<text x="264.1" y="119.6">2</text>
<text x="90.3" y="122.9">6</text>
<text x="97.9" y="121">5_PWM</text>
<text x="97.9" y="124.3">6_PWM</text>
<text x="119.8" y="121">A_0</text>
<text x="175.2" y="122.9">3</text>
<text x="190.8" y="122.9">6</text>
<text x="264.1" y="122.9">3</text>
<text x="90.3" y="126.2">7</text>
<text x="90.3" y="129.5">8</text>
<text x="97.9" y="127.6">7</text>
<text x="97.9" y="130.9">8</text>
<text x="117.1" y="130.9">GND1</text>
<text x="120.2" y="127.6">VIN</text>
<text x="130.8" y="126.2">VIN</text>
<text x="130.8" y="129.5">GND1</text>
<text x="175.2" y="126.2">4</text>
<text x="190.8" y="126.2">5</text>
<text x="88.7" y="136.1">10</text>
<text x="90.3" y="132.8">9</text>
<text x="97.9" y="134.2">9_PWM</text>
<text x="97.9" y="137.5">10_PWM</text>
<text x="117.1" y="134.2">GND2</text>
<text x="121.4" y="137.5">5V</text>
<text x="130.8" y="132.8">GND2</text>
<text x="130.8" y="136.1">5V</text>
<text x="88.7" y="142.6">12</text>
<text x="88.9" y="139.4">11</text>
<text x="97.9" y="140.8">11_PWM</text>
<text x="119.8" y="140.8">3V3</text>
<text x="130.8" y="139.4">3V3</text>
<text x="130.8" y="142.6">RESET</text>
<text x="84.2" y="149.2">GND0</text>
<text x="88.7" y="145.9">13</text>
<text x="97.9" y="144.1">12</text>
<text x="97.9" y="147.4">13</text>
<text x="115.6" y="144.1">RESET</text>
<text x="18.7" y="152.5" transform="rotate(-90 18.7 152.5)">2</text>
<text x="31.8" y="152.5" transform="rotate(-90 31.8 152.5)">2</text>
<text x="45" y="152.5" transform="rotate(-90 45 152.5)">2</text>
<text x="58.2" y="152.5" transform="rotate(-90 58.2 152.5)">2</text>
<text x="71.3" y="152.5" transform="rotate(-90 71.3 152.5)">2</text>
<text x="84.5" y="152.5">AREF</text>
<text x="97.9" y="150.7">GND0</text>
<text x="97.9" y="154">AREF</text>
<text x="18.7" y="161.6" transform="rotate(-90 18.7 161.6)">1</text>
<text x="31.8" y="161.6" transform="rotate(-90 31.8 161.6)">1</text>
<text x="45" y="161.6" transform="rotate(-90 45 161.6)">1</text>
<text x="58.2" y="161.6" transform="rotate(-90 58.2 161.6)">1</text>
<text x="71.3" y="161.6" transform="rotate(-90 71.3 161.6)">1</text>
</g>
<text font-size="2.3" fill="#800000" x="219.2" y="139.3" transform="rotate(-90 219.2 139.3)">+</text>
</svg>
